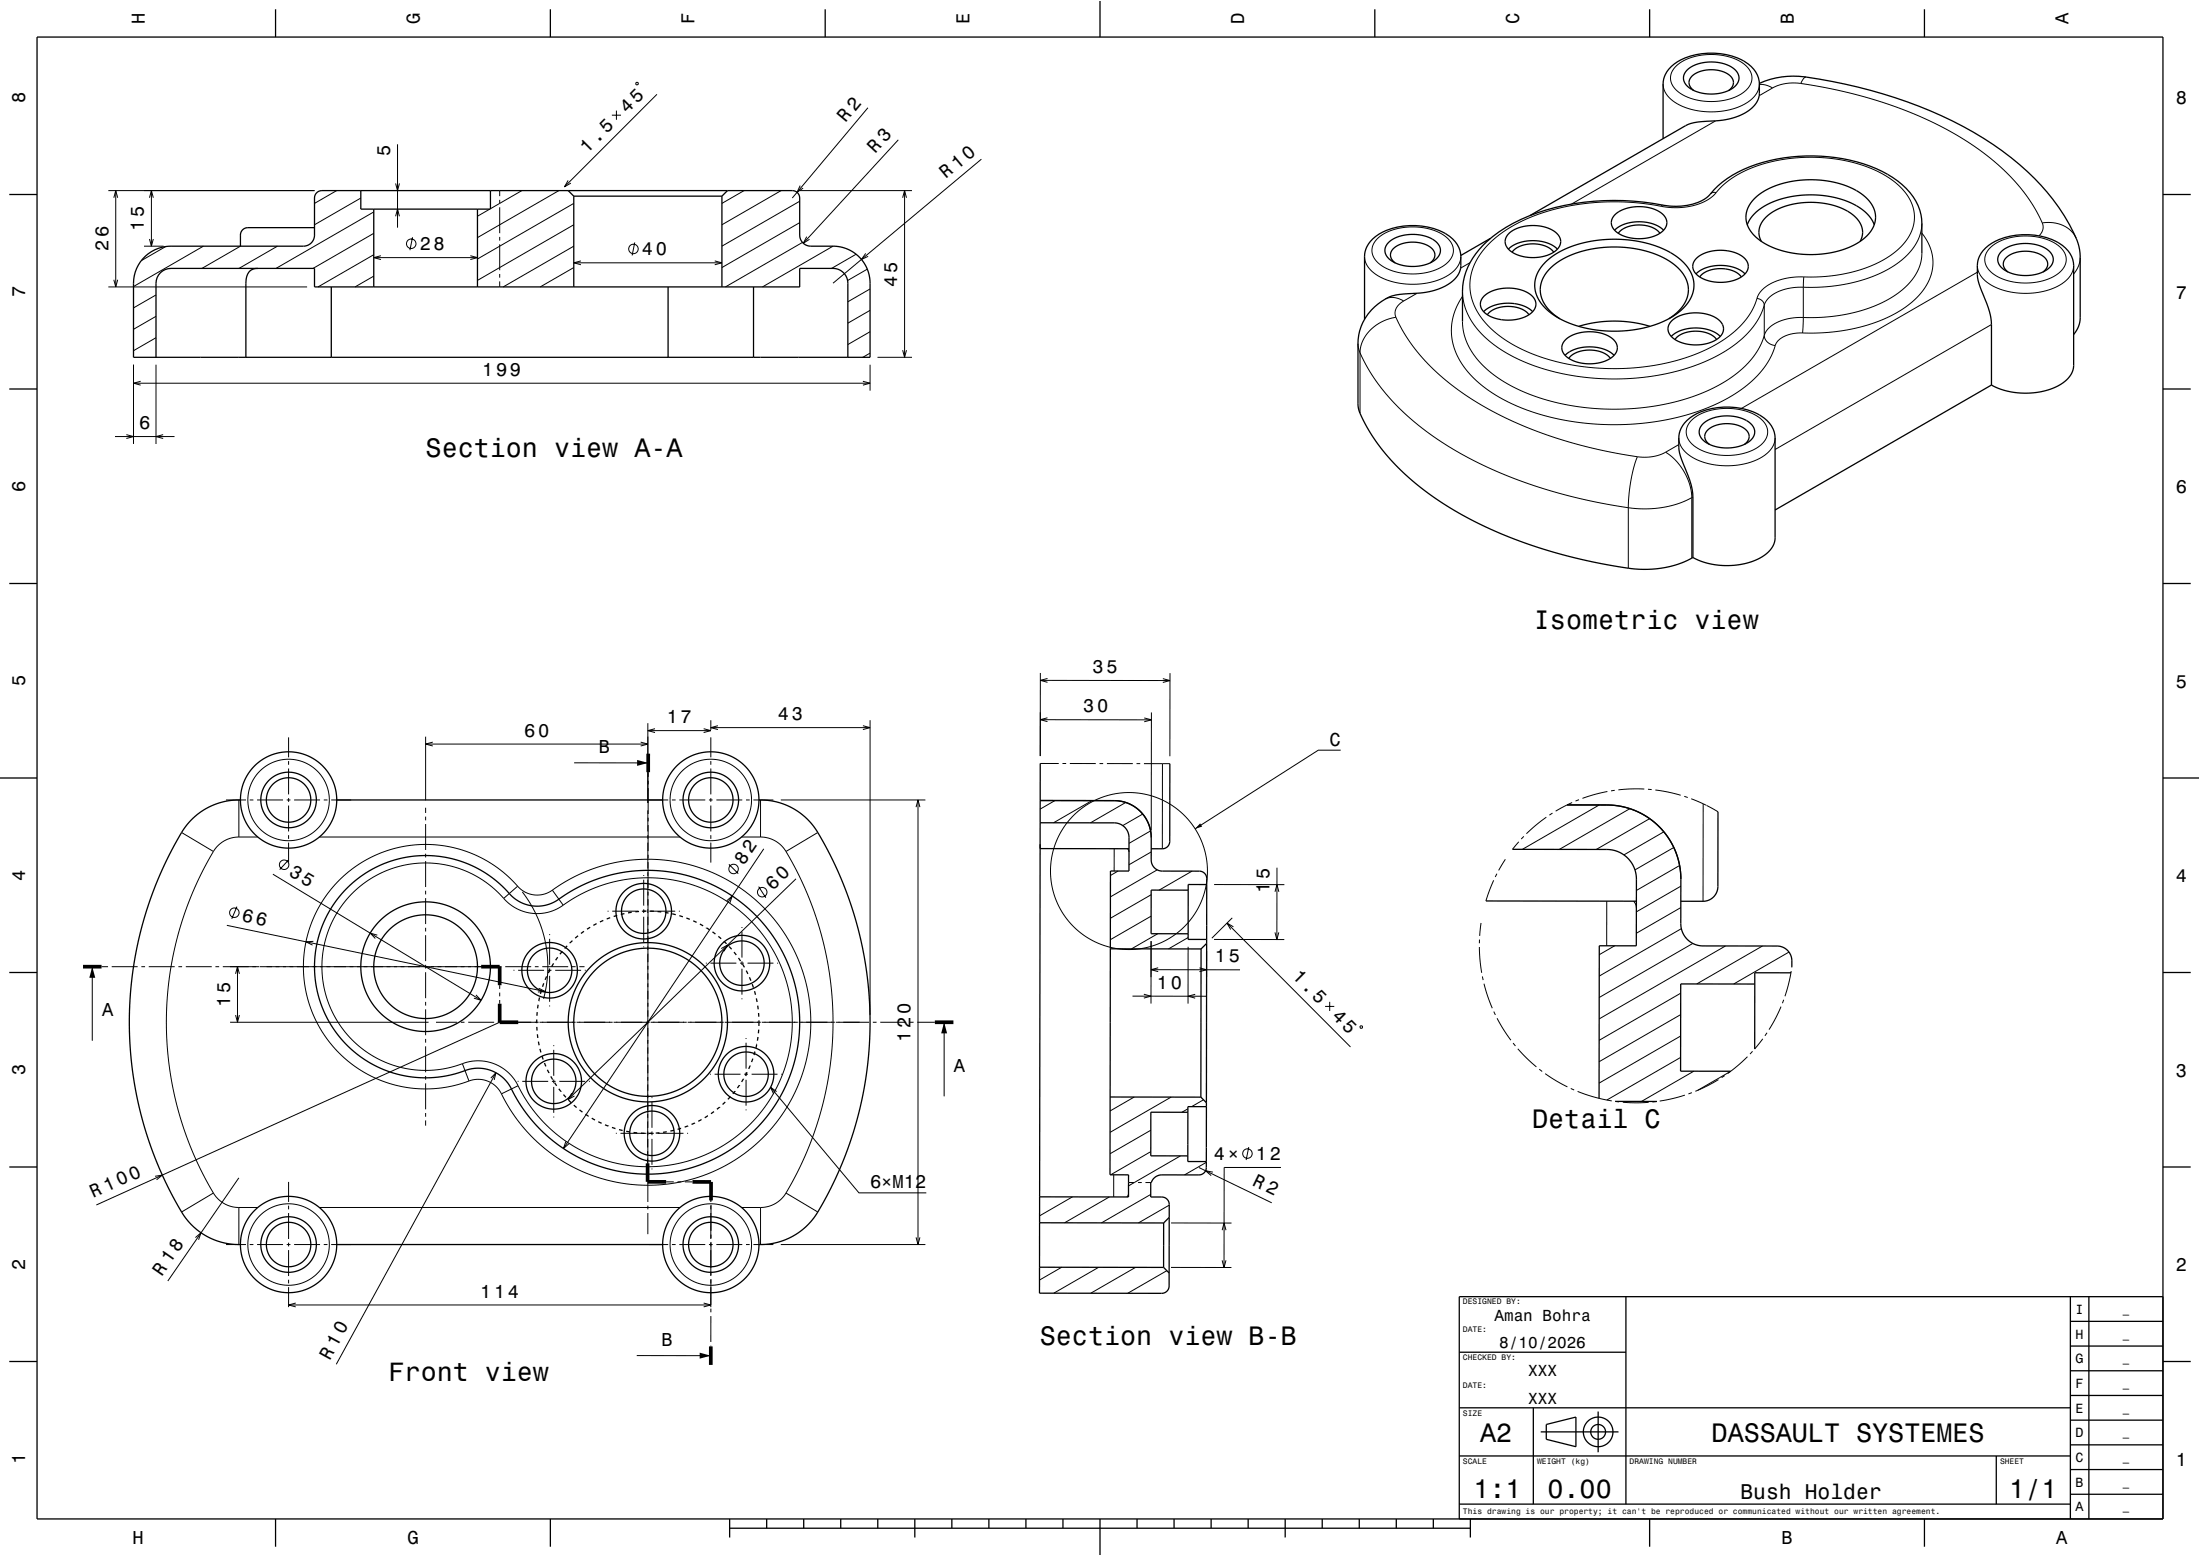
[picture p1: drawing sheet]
<svg xmlns="http://www.w3.org/2000/svg" width="594mm" height="420mm" viewBox="0 0 594 420" stroke-linecap="round" stroke-linejoin="round" font-family="sans-serif">
<g fill="none" stroke="#000" stroke-width=".27">
<path d="M452.6 17.8l2.7-1.7 3.2-1.1 3.7-.3 3.5 .4 3.2 1 2.5 1.6 .8 .9 .6 1.1 .2 1.2-.1 1-.5 1.2-1.1 1.3-1.5 1.2-2 .9-2.2 .6-2.2 .3h-2.5l-2.4-.3-2.1-.6-2.2-1-1.6-1.1-.9-1.2-.6-1.4v-1.4l.5-1.3zM107.3 38.9v22.6M165.2 31.1h2.5M166.4 29.9v2.4M171.7 22.4l.5-.2 .1 .5-.5 .2zM177.4 25.5l-25 24.9M234.3 29.1l-20.4 24.3M242.5 37.7l-25.6 28M449 22.7l.3 1.4 .7 1.4 1.1 1.3 1.6 1.1 1.9 .9 2.2 .8 2.6 .4 2.5 .2 2.5-.1 2.6-.5 2-.6 2.1-.9 1.6-1.2 1.3-1.3 .8-1.4 .2-1.5M463.2 32.6l-38.9 22.5M475 22.8l1.7 .1 1.9 .8M478.6 23.7l-3.6 2.1"/>
<path d="M486.2 22.5l11.7 2.2 10.8 3 9.6 3.7 4.8 2.3 4.4 2.3 4.3 2.6 3.7 2.6 3.5 2.8 3.4 3.2 2.7 3 2.6 3.4 2.2 3.5 1.5 3.1M486.2 22.5l-2.2-.1-1.7 .1-1.9 .5-1.8 .7M487.7 20.8l-.7 .4-.8 1.3M29.3 51.4h55.6M30.7 53.4l.6-2 .5 2M31.3 51.4v26M40.4 53.4l.5-2 .5 2M40.9 51.4v15M90.9 51.4l-6 3.5M97.4 53.5l-12.5 7.2M100.9 57.2l-26.4 15.2M106.8 58.4l.5-2 .5 2"/>
<path d="M106.8 49.5l.5 1.9 .5-1.9M132.2 56.4l-3.3 2M134.9 51.4v1.5M134.9 54v.9M134.9 55.9v7M140.9 51.4l-8.5 4.9M150.9 51.4l-22 12.7M153.4 48.7l-1 1.7 1.7-1M154.9 54.9l-26 15M200.9 51.4l-6 3.5M210.9 51.4l-16 9.3M215.9 54.3l-21 12.1"/>
<path d="M215.9 51.4h30.3M216 50.1l-.8 1.8 1.6-1.1M243.7 53.4l.5-2 .6 2M244.2 51.4v45M265 43l-40.1 33.4M448.5 55.7l-5.3-.8-5.4-.4-5.3 .1-5.7 .5-5 .9-4.7 1.3-4.6 1.7-4.2 2.1-3.4 2.2-3.2 2.8-2.2 2.8-1.6 2.9-.9 3.1-.1 3.3 .7 3.1 1.3 2.8 2.6 3.5 3.5 3.1 4.2 2.7 5 2.3 6 1.9 5.6 1.1 6.7 .7h6.7l6.2-.6 6.3-1.2 5.9-1.9 4.9-2.3 4.4-2.7 3.3-3.1 2.6-3.4 1.6-3.6M448.9 55.4l-.4 .3M463.4 52l-1.1 1.1-1.5 1-3.5 1.4-4.3 .6-4.5-.4M463.4 52l2-2.2 2.1-1.6 2.8-1.6 3.1-1.5 3.5-1.1 3.5-.8 4.1-.5 4-.2 4 .1 3.7 .4 3.7 .8 3.6 1 2.9 1.2 2.9 1.5 2.7 1.9 1.9 1.9 1.4 1.9 1 2 .5 2.3 .1 2-.5 2.2-.9 1.9-1.3 1.9-1.9 2-2.1 1.6-2.5 1.5-2.7 1.3-3.7 1.2-3.9 .9-3.4 .5-7 .2M463.4 52a1.48 1.48 0 0 0-1.6 .4M29.3 77.4h53.6M30.7 75.5l.6 1.9 .5-1.9"/>
<path d="M38.9 66.4h5.3M40.4 64.5l.5 1.9 .5-1.9M42.1 79.6l-6.1 3.5M44.7 66.6l-6.6 3.8M54.9 66.4l-18.9 10.9M64.9 66.4l-10.4 6M74.9 66.4l-10.4 6M100.9 74.5l-5 2.9M100.9 68.8l-15 8.6M100.9 63l-16.4 9.4M100.9 69.5h28M102.8 69l-1.9 .5 1.9 .6"/>
<path d="M111.4 64l-.7 3.5M127 69l1.9 .5-1.9 .6M134.9 63.9v1M134.9 65.9v7M134.9 73.9v1M134.9 75.9v1.5M154.9 72.2l-9 5.2M154.9 66.4l-19 11M154.9 60.7l-26 15M154.9 70.9h40M156.8 70.4l-1.9 .5 1.9 .6M171.4 65.4l-.7 3.5"/>
<path d="M193 70.4l1.9 .5-1.9 .6M215.9 77.4h.1M215.9 60.1l-21 12.1M216.7 65.4l-20.8 12M217.8 63.9l-.9 1.8 1.7-1.1M224.9 66.4l-19 11M231.1 68.6l-6.6 3.8M233.7 68.4l-1.1 1.6 1.8-.8M234.2 72.7l-5.3 3M234.9 78l-6 3.5M368.4 69.2l.3 1.5 .7 1.3 1.1 1.3 1.6 1.2 1.9 .9 2.2 .7 2.6 .5 2.5 .1 2.7-.1 2.4-.4 2.2-.7 1.9-.9 1.6-1.1 1.3-1.4 .8-1.4 .2-1.5M371.9 64.4l2.4-1.6 3.2-1.1 3.6-.5 3.7 .4 3.3 1 2.6 1.5 .9 1.1 .5 .9 .3 1.2v1l-.5 1.2-1 1.4-1.5 1.1-2 .9-2 .6-2.4 .4h-2.7l-2.5-.3-2.2-.6-2-.9-1.4-1.1-1-1.1-.7-1.4v-1.5l.5-1.4z"/>
<path d="M382.6 79.2l-3.6 2M394.9 78.6l.1 2.2 .6 2.4 .9 2 1.2 2 1.6 2.1 2 2 4.6 3.5 5.4 2.8 7 2.4 6.8 1.5 7.6 .7h7.5l7.6-.9 7.2-1.7 6.4-2.5 5.3-2.9 2.6-1.9 1.9-1.7 1.9-2 1.4-2 1.1-2.1 .8-2.1M396.9 70.9l-2.5 1.5M486.9 77.5l-3.7 .3-3.3 1-2.4 1.7-.7 .9-.4 1M486.9 77.5v8.2M487 74.7l-4.4 .4-3.9 1.2-1.7 .9-1.2 1.1-.9 1.1-.5 1.2M487 74.7l-.1 2.8M518.9 60.3l-.2 1.8-.5 1.8-.8 1.7-1 1.6-3 3-3.9 2.6-4.7 2.1-5.6 1.6-6.1 .9-6.2 .1M518.9 62.9l1.6 2.4 .9 2.3 .5 2.6-.1 2.4-.7 2.4-1.2 2.4-1.7 2.2-2.2 2.1-2.6 2-3.3 1.8-3.4 1.4-3.7 1.2-4 .9-3.8 .6-4.5 .3h-4M518.9 68.4l-.2 1.8-.5 1.9-1.7 3.1-2.9 3.1-4.1 2.7-4.9 2.2-5.7 1.5-6 .9-6 .1M533.9 71.7l.2 1.4 .7 1.4 1.2 1.3 1.5 1.1 2.2 1 2.1 .7 2.4 .4 2.5 .2 2.5-.1 2.4-.4 2.2-.7 2.2-1 1.7-1.2 1.2-1.3 .7-1.3 .3-1.5M533.9 73.5l-63.7 36.7"/>
<path d="M537.2 67l2.3-1.7 3.2-1.1 3.6-.5 4 .3 3.3 1 2.5 1.6 .8 .9 .7 1.1 .3 1-.1 1.1-.5 1.4-1.1 1.3-1.6 1.2-1.7 .8-2.2 .6-2.5 .4h-2.2l-2.5-.3-2.2-.6-1.8-.8-1.6-1-1.2-1.2-.7-1.4-.1-1.5 .4-1.2zM551.4 60.2l3-.1 2.6 .7 2.1 1.4 1.5 2.1M551.4 60.2a3 3 0 0 1-.9 3.5M561.7 69.5l-.5 2.3-1.3 2.2M36 98.4v21.4M42.1 91.2l-6.1 3.5M42.1 85.4l-6.1 3.5M42.1 98.4v21.4M234.9 95.3l-1.9 1.1M234.9 89.5l-6 3.5M234.9 83.8l-6 3.4M234.9 98.4v7"/>
<path d="M236.9 96.4h9.3M243.7 94.5l.5 1.9 .6-1.9M366.7 92.7l.1 1.1 .4 1.4M367.2 95.2l1.7 3.5 2.3 3.7 2.7 3.5 3 3.4 3.5 3.3 4 3.3 3.9 2.8 5.1 3.2 5.1 2.7 5.3 2.5 5.3 2.2 5.5 1.9 6.2 1.9 5.7 1.5 6.1 1.3 7 1.1M367.2 95.2v16.4M374 80.8l1-.4 1.2-.1 1.4 .3 1.4 .6M376.9 85.6l-1.7 .4-1.9 .7-1.7 1-1.5 1.3-1.2 1.4-.9 1.6-.6 1.6-.2 1.6M376.9 85.6l1.7 3.4 1.9 3.1 2.5 3.3 2.7 2.9 3.2 3.1 3.8 3.1 3.5 2.4 4.2 2.7 4.4 2.4 4.8 2.2 10.2 3.9 10.6 3 11.7 2.2M379 81.2l-.2 .2a3.4 3.4 0 0 0-1.9 4.2M394.9 80l-1.5 2.6-.9 2.4-.5 2.6-.1 2.9 .4 2.4 1 2.9 1.5 2.6 1.8 2.3 2.3 2.3 2.9 2.3 3.2 2 3.4 1.8 3.6 1.5 3.9 1.3 4.4 1.1 4.2 .8 8.7 .8h4.2l5.2-.3 4.7-.5 4.3-.8 3.9-1 4.3-1.4 3.8-1.7 3.5-1.8 3-1.9 2.8-2.3 2.2-2.2 1.8-2.3 1.4-2.4 1-2.7M394.9 86.8l.1 2.1 .6 2.5 .9 1.9 1.2 2.1 1.6 2.1 1.9 1.9 4.3 3.3 6 3.1 6.4 2.3 7.4 1.6 7.2 .7 8-.1 7.1-.8 6.9-1.6 6.7-2.5 5.5-3 2.3-1.7 2.2-1.9 1.7-1.8 1.5-2.1 1.2-2.2 .8-2.2M474.4 80.6h.4a1.99 1.99 0 0 1 1.6 1.8"/>
<path d="M476.4 90.5a3.1 3.1 0 0 0 2.9 2.8M476.4 82.4v8.1M486.7 89.9l-2 .1-2.1 .4a4.8 4.8 0 0 0-3.3 2.9M486.9 85.7l-3.7 .3-3.3 1-2.4 1.6-.7 .9-.4 1M486.9 85.7l-.2 4.2M537.7 87.6l-58.4 33.7M31 117.8h16.1M34.1 117.3l1.9 .5-1.9 .6M36 103.4h198.9M38 102.9l-2 .5 2 .6M44.1 117.3l-2 .5 2 .6M233 102.9l1.9 .5-1.9 .6"/>
<path d="M453.3 118.2l.2 1.5 .7 1.3 1.2 1.3 1.5 1.1 1.7 .9 2.4 .8 2.4 .4 2.7 .2 2.7-.1 2.4-.4 2.2-.7 2-.9 1.7-1.2 1.2-1.3 .7-1.4 .3-1.5M456.7 113.4l2.6-1.7 3-1 3.7-.5 3.7 .3 3.3 1 2.5 1.6 .9 1.1 .6 .9 .2 1v1.2l-.5 1.4-1 1.1-1.3 1.1-1.9 .9-2.2 .7-2.4 .4h-2.5l-2.5-.3-2-.5-2.2-.9-1.5-1.1-1.2-1.2-.6-1.4-.1-1.3 .4-1.4zM439.6 137v16.4M442.1 123.3l-.9 2.6-.8 3.6-.6 4-.2 3.5M449.7 122.1l2.7 2.2 2.4 3.1 1.5 3.6 .5 3.3M449.7 122.1l-1.6 .7-2.1 .5-1.9 .1-2-.1M453.3 120l-3.6 2.1M456.8 134.3l-3.6 1.6-4.7 1.1-4.2 .4-4.7-.4M456.8 134.3v16.3M457.1 134.1l-.3 .2M77.9 199v5.4M114.9 198.8v17.2"/>
<path d="M174.9 195.2v21.5M174.9 197.2h17M176.8 196.7l-1.9 .5 1.9 .5M190 196.7l1.9 .5-1.9 .5M191.9 194.4v2.6M191.9 199v5.4M191.9 196.4h43M193.8 195.9l-1.9 .5 1.9 .5M233 195.9l1.9 .5-1.9 .5M234.9 194.4v79.5M280.9 194.3h30M280.9 181.6v22.5"/>
<path d="M280.9 183.6l35 .1M282.8 193.7l-1.9 .6 1.9 .5M282.8 183.1l-1.9 .5 1.9 .6M308.9 193.8l2 .5-2 .5M310.9 192.3l-.1 31.8M314 183.2l1.9 .5-1.9 .5M315.9 181.7v22.4M61 215.9h5.4M64.5 215.9v10M67.4 215.9h1M69.4 215.9h7M77.4 215.9h1"/>
<path d="M77.9 205.4v1M77.9 207.4v7M77.9 215.4v1M77.9 217.4v7M79.4 215.9h7M87.4 215.9h1M89.4 215.9h5.4M114.9 218v1.4M114.9 200.8h60M116.9 200.3l-2 .5 2 .6M155 205.9h20M173 200.3l1.9 .5-1.9 .6"/>
<path d="M174.9 218.7v5.7M175 212.7v7M175 210.7v1M175 208.4v1.3M175 215.9h5.4M181.4 215.9h1M183.4 215.9h7M191.4 215.9h1M191.9 205.4v1M191.9 207.4v7M191.9 215.4v1M191.9 217.4v7"/>
<path d="M193.4 215.9h7M201.4 215.9h1M203.4 215.9h5.4M205.3 215.9v10M210.8 215.9h39.1M247.3 217.9l.6-2 .5 2M247.9 215.9v120M280.9 206.1h5M284.9 216.1l-4.1 2.3M286.9 206.1h1M288.9 206.1h7M294.8 216.1l-10.3 6"/>
<path d="M296.9 206.1h1M298.9 206.1h7M303.9 216.6l-9.5 5.5M306.9 206.1h1M308.5 219.7l-5.4 3.1M308.9 206.1h7M313.9 206.1l-.1 23M362 202.5h-6.1l-33.2 21.2M419.2 219.5l-.9 .5M424.5 216.6l-4.5 2.3M426.3 215.9l-.9 .3M431.8 217.3l-20.7 12"/>
<path d="M434 213.6l-3.2 .8-3.5 1.1M436 213.3l-1 .2M440.1 218.3l-19.1 11M444 213h-3.8l-3.2 .2M445 213l.9 .1M446.9 213.2l3.5 .6 3.4 .9M454.7 214.9l1 .4M456.6 215.6l3.3 1.4M459.9 217l.8 .4M459.9 217l-.1 26.3M460.8 217.4l3.1 1.7M49 224.7l8.6 5.1"/>
<path d="M57.6 229.8l-2.8 5.1-2.7 5.8-2.2 5.6-1.8 6-1.4 5.6-1 5.9-.6 6.2-.2 5.8 .2 6 .6 6 .9 5.4 1.5 6.3 1.8 6 2.3 5.8 2.7 5.9 2.7 4.8M64.5 225.9a8 8 0 0 0-6.9 3.9M64.5 225.9h5.1M73.7 236l56.2 34M77.9 225.4v1M77.9 227.4v5.4M77.9 232.1l-2.4 2.6M86.2 225.9h97.4M114.9 220.4v1M114.9 222.4v7M114.9 230.4v1M114.9 232.4v7"/>
<path d="M139.8 239.2l-3.2-3.2-3.6-2.7-3.9-2.2-4.2-1.6-4.4-1.1-4.5-.4-4.4 .1-4.5 .8-4 1.2-4.1 1.9-4 2.6-3.2 2.8-3 3.3-2.5 3.8-1.9 3.8-1.5 4.5-.8 4.7-.2 4.2 .4 4.5 1 4.1 1.7 4.5 2 3.7 2.6 3.6 3.3 3.4 3.6 2.8 3.9 2.3 4.1 1.7 4.6 1.1 4.3 .5 4.5-.1 4.2-.6 4.5-1.4M139.8 239.2a7 7 0 0 0 9.3 1.1M139.8 239.2l-3.8 3.3M173.8 236.2v.3M173.8 237.5v7M174.9 225.4v1M174.9 227.4v7M174.9 235.4v1M174.9 237.4v7M175 232.7v7M175 230.7v1M175 222.7v7"/>
<path d="M175 220.7v1M191.9 225.4v1M191.9 227.4v5.4M196.8 233.3l2.5 2.5M200.2 225.9h5.1M204.8 239.3l2 3M205.3 225.9a8 8 0 0 1 6.9 3.9M206.2 229.1l-54.1 80.9M212.2 229.8l2.9 5.3 2.7 5.7 2 5.4 1.8 5.7 1.5 6.1 1 5.9 .6 6.4 .2 5.3-.2 6-.5 5.9-1 5.7-1.4 6.1-2 6.5-1.9 5.1-2.6 5.4-3.1 5.7M214.9 237.2l-61.5 59.6M220.8 224.7l-8.6 5.1M300.8 229.1v6"/>
<path d="M301.9 235.1l-2.1 1.2M304.5 229.1l.3 .9M310.7 224.3l-5.9 3.3M310.8 230l-6 3.4M312.4 234.8l-12.6 7.3M321.8 235.1l-8.8 5.2M325.8 238.6l-.2 .2M327.8 238.8h19M344.8 234.2v19.4M403.3 237.6l-2.1 5.6M404.2 235.8l-.5 .9M406.4 231.9l-1.8 3"/>
<path d="M410.1 227.2l-1.7 2.1M411.4 225.8l-.7 .7M417.5 220.6l-2.8 2.1-2.6 2.3M445.4 221l-14.4 8.3M449.2 224.5l-10.8 6.3M451.9 228.8l-10.5 6M453.5 233.6l-11.7 6.8M453.8 239.2l-12 6.9M61.3 249.8l85.9 17.8M64 244.7l-1.4 3.3M84.6 254.1l-2 .1 1.8 .9M101.9 252.4l-2-.5 1.4 1.4"/>
<path d="M114.9 240.4v1M114.9 242.4v7M114.9 250.4v1M114.9 252.4v7M136 242.5l1.6 1.5 1.9 1.3 1.9 .7 2.2 .5 2.2 .1 2.2-.4 2.1-.7 2-1.2M136 242.5l-2.8-2.8-3-2.3-3.5-1.9-3.5-1.3-3.9-.9-3.8-.4-3.5 .2-3.9 .7-3.6 1.1-3.6 1.8-3.3 2.2-2.6 2.3-2.4 2.9-2.2 3.3-1.6 3.4-1.1 3.3-.6 4-.2 3.5 .4 4 .9 3.6 1.3 3.5 1.9 3.5 2.3 3 2.6 2.7 3 2.3 3.2 1.8 3.5 1.5 3.9 1 3.7 .4 4-.1 3.9-.7 3.3-1M141 240.8l2.3 3.2 1.7 3.4 1.3 3.5 1 3.8 .5 3.7 .1 3.5-.3 3.8-.8 3.9M148.4 252.2v.2M148.4 253.4v7M149.1 240.3l5.7-3.5 6.2-2.6 6.3-1.6 6.7-.7 6.7 .4 6.4 1.3 6.1 2.3 3.1 1.6 3.2 1.9 5.3 4.2 4.3 4.6 2.1 2.8 1.8 2.9 1.7 3.1 1.3 3.3 1.2 3.5 .8 3.2 .8 6.4-.1 6.7-1.1 6.7-2.1 6.1-3.1 6-3.8 5.3-2.3 2.6-2.6 2.4-5.4 4-5.8 3-6.1 2.2-3.1 .7-3.7 .6-6.8 .2-6.7-.9-6.5-1.8-6.1-2.8-5.6-3.7-4.8-4.4-2.3-2.6-2.1-2.8-3.3-5.6M149.1 240.3l3 4M152.1 244.3l5-3.1 5.6-2.3 5.3-1.4 6-.6 6 .4 6.1 1.3 5.3 2 5.5 3.1 4.5 3.6 2.4 2.4 1.9 2.3 3.3 5 2.5 5.5 1.6 5.3 .8 6.2-.2 6-1 5.6-1.8 5.5-2.6 5.1-3.5 4.8-4.2 4.3-5.1 3.7-5.1 2.7-5.9 2-5.6 1-5.8 .2-6.2-.8-5.7-1.7-5.2-2.4-5-3.3-4.3-3.8-3.9-4.9-2.9-4.9"/>
<path d="M164.1 246h.2M165.3 246h7M173.3 246h1M173.8 245.5v1M173.8 247.5v7M173.8 255.5v.2M174.9 245.4v1M174.9 247.4v7M174.9 255.4v1M174.9 257.4v7M174.9 252.7v7M175 250.7v1"/>
<path d="M175 242.7v7M175 240.7v1M175.3 246h7M183.3 246h.3M190.6 260h.2M191.8 260h7M194.7 256l1.8-.9-1.1 1.7M196.2 243.2l1.5-1.4-.6 1.9M199.8 260h1M200.3 250.2v.3M200.3 251.5v7M200.3 259.5v1"/>
<path d="M201.8 260h7M209.8 260h.3M310.8 254v16.9M310.8 247.3l-11 6.3M310.8 241.5l-11 6.4M312.6 252l-7.1 4.1M320.8 255.6v15.3M320.8 253.1l-5.3 3M325.8 256.6v7.2M327.8 253.6h19M331.3 249.2l33.3 33.4M332.7 247.8l-5.5 5.4"/>
<path d="M333 250.2l-1.7-1 1 1.7M344.2 251.7l.6 1.9 .5-1.9M344.3 240.7l.5-1.9 .5 1.9M399.4 255.6l.2 3.5 .5 3.5M399.5 253.6l-.1 1M399.9 249.1l-.4 3.5M433.8 243.2v12.1M436 255.3l-4.2 2.4M441.1 243.3l.5 .8 .2 .9M453.8 245l-12 6.9M454 250.7l-22.2 12.8M457.1 254.7l-25.3 14.6"/>
<path d="M465.9 255.3l-34.1 19.7M475.9 255.4l-17.8 10.2M483 257l-14.9 8.6M24.9 260.9v20M27.4 260.9h1.8M30.2 260.9h7M38.2 260.9h1M40.2 260.9h7M48.2 260.9h1M50.2 260.9h7M58.2 260.9h1M60.2 260.9h9.8"/>
<path d="M62.1 275.9h53.6M63.6 262.9l.5-2 .5 2M63.6 274l.5 1.9 .5-1.9M64.1 260.9v15M70.2 260.9h63.2M114.9 260.4v1M114.9 262.4v7M114.9 270.4v1M114.9 272.4v7M117.7 275.9h5.7M124.4 275.9h1M126.4 275.9h7"/>
<path d="M128.5 268.6l1.4 1.4-1.9-.6M134.4 275.9h1M134.4 260.9h1M134.9 265.9v1M134.9 267.9v1M134.9 269.9v1M134.9 275.9l-108.9 49.4M136.4 275.9h9M136.4 260.9h7M138.6 261.9h.3M139.9 261.9h7M144.4 260.9h1"/>
<path d="M145.4 266.7l1.8 .9-2 .2M145.7 275.9h9.7M146.4 260.9h7M147.9 261.9h1M148.4 261.4v1M148.4 263.4v7M148.4 271.4v.3M149.9 261.9h7M154.4 260.9h1M155.7 275.9h9.7M156.4 260.9h1.4M157.9 261.9h.2"/>
<path d="M165.7 275.9h9.7M174.9 265.4v1M174.9 267.4v47M174.9 262.7v7M174.9 260.7v1M175.7 275.9h9.7M185.7 275.9h9.7M195.7 275.9h9.7M200.3 261.5v7M200.3 269.5v.2M205.7 275.9h9.7M215.7 275.9h9.7"/>
<path d="M225.7 275.9h9M235.7 275.9h1M237.7 275.9h7M245.7 275.9h1M247.7 275.9h4.7M254.9 275.9v20M305.8 268.9h20M308.8 268.4l2 .5-2 .5M310.8 261.7l24 .1M312.7 261.2l-1.9 .5 1.9 .6M322.7 268.4l-1.9 .5 1.9 .5M323.9 261.2l1.9 .6-2 .5"/>
<path d="M357.8 271.7h2.5M359 270.4v2.5M367.4 276.9l.5 .2-.2 .5-.5-.2zM400.2 263.6l.2 .9M400.7 265.5l1 3.4 1.2 3.2M403.3 273.1l.5 .9M404.2 274.8l1.7 3.1 2 2.9M453.8 279.7l-22 12.7M453.8 273.9l-22 12.7M453.8 268.1l-22 12.7M477.1 278.8l-.6 .8M480.9 271.7l-1.4 3-1.9 3.2"/>
<path d="M481.6 269.9l-.4 .9M483.6 262.4l-.3 .2M483.6 262.1l-.7 3.5-1 3.3M483.8 261v.1M114.9 280.4v1M114.9 282.4v7M114.9 290.4v1M114.9 292.4v7M124.8 287.1l2.2-.6 2.2-.2 2 .2 2.4 .7 1.8 .9 1.8 1.4 1.5 1.6 1.2 2M124.8 287.1l1.8 4.7M126.6 291.8a7 7 0 0 1 8.8 3.5M132.5 291l1.4-1.4-.5 1.9"/>
<path d="M133.9 289.6l-43.1 78.7M139.8 291.9h.2M139.9 293.1l-4.5 2.2M141 291.9h7M149 291.9h1M149.5 282.1v.3M149.5 283.4v7M149.5 291.4v1M149.5 293.4v7M151 291.9h7M154.4 295.1l-1 1.7 1.7-1M159 291.9h.3"/>
<path d="M174.9 290.7v1M174.9 280.7v1M176 296.2v.2M176 297.4v7M191.7 290h.2M192.9 290h7M200.9 290h1M201.4 280.2v.3M201.4 281.5v7M201.4 289.5v1M201.4 291.5v7M201.4 299.5v.2"/>
<path d="M202.9 290h7M208.1 293.5l23.8 28.5h18.2M209.7 294.6l-1.6-1.1 .8 1.8M210.9 290h.3M306.2 296.1l-6.5 3.8M316.2 296.1l-16.5 9.6M320.7 299.3l-1.6 .9M324.9 296.9l-3.2 1.8M408.5 281.6l.7 .7M409.8 283.1l2.6 2.7 2.4 2.2M415.6 288.6l.8 .6M417.2 289.8l2.9 1.9 3.1 1.7"/>
<path d="M424.1 293.8l.9 .4M426 294.6l4.7 1.6 4.5 1M436.2 297.3l1 .1M438.2 297.5l3.4 .2 3.5-.2M447.1 297.3l-1 .2M453.8 285.4l-20 11.5M454.9 295.6l-3.1 .9-3.7 .7M456.8 294.9l-.9 .4M457.3 289.1l-14.1 8.2M464 291.4l-3.1 1.7-3.2 1.5M465.7 290.3l-.9 .6M467.3 289.2l-8.9 5.1"/>
<path d="M471.8 285.2l-2.7 2.6-2.6 2M473.2 283.8l-.7 .7M476 280.4l-2.3 2.8M41.9 317.5l1.9-.3-1.5 1.3M64.5 317.9l-19.2 27.9M77.9 319v5.4M114.9 300.4v1M114.9 302.4v1.4M149.5 301.4v.2M152.8 308.1l-.7 1.9 1.5-1.3M166.3 305.9h.2M167.5 305.9h7"/>
<path d="M174.9 310.7v1M174.9 300.7v1M174.9 315.4v1M174.9 317.4v7M175.5 305.9h1M176 305.4v1M176 307.4v7M176 315.4v.3M177.5 305.9h7M179.9 319h2M182.9 319h1M184.9 319h2.1"/>
<path d="M185.5 305.9h.3M191.9 319v5.4M300.7 317.1v6M304.7 319.2h1.6M306.3 319.2l-1.6 .9M307.3 319.2h1M309.3 319.2h1.5M310.7 310.9l-10.8 6.2M310.7 305.1l-11 6.3M318.7 312l-12.4 7.2M323.7 315.1l19.7 9.6M325.7 313.7l-5.9 3.4"/>
<path d="M327.5 316.4l-2-.4 1.5 1.3M337.2 309.6l-.7 3.5M345.9 315.1h-15.4v27M52.8 334.1l1.5-1.3-.7 1.8M57.6 322a8 8 0 0 0 6.9 3.9M57.6 322l-8.6 5.2M61 335.9h5.4M64.5 325.9h5.1M64.5 325.9v10M67.4 335.9h1M69.4 335.9h7M77.4 335.9h1"/>
<path d="M77.9 325.4v1M77.9 327.4v7M77.9 335.4v1M77.9 337.4v7M79.4 335.9h7M86.2 325.9h97.4M87.4 335.9h1M89.4 335.9h5.4M174.9 325.4v1M174.9 327.4v5.7M175 335.9h5.4M181.4 335.9h1"/>
<path d="M183.4 335.9h7M191.4 335.9h1M191.9 325.4v1M191.9 327.4v7M191.9 335.4v1M191.9 337.4v7M192 335.2l-.1 7M192 333.2v1M192 325.2v7M192 324v.2M193.4 335.9h7M200.2 325.9h5.1"/>
<path d="M201.4 335.9h1M203.4 335.9h5.4M205.3 325.9v10M210.8 335.9h39.1M212.2 322a8 8 0 0 1-6.9 3.9M212.2 322l8.6 5.2M247.3 334l.6 1.9 .5-1.9M289.5 323.1l-8.8 5.1M299.5 323.1l-12.1 7M304.7 322.2l-.4 .9M310.7 322.4l-13.3 7.7M315.7 325.3l-8.3 4.8"/>
<path d="M316.2 330.1h16.3M330 332.1l.5-2 .5 2M77.9 345.4v1M77.9 347.4v5.4M79.8 351.7l-1.9 .5 1.9 .6M190 351.7l1.9 .5-1.9 .6M191.9 345.4v1M191.9 347.4v5.4M191.9 355.2v7M191.9 353.2v1M191.9 345.2v7h-114M191.9 343.2v1"/>
<path d="M286.6 342.1l-5.9 3.4M296.6 342.1l-12.1 7M306.6 342.1l-12.1 7M315 343l-10.5 6.1M316.2 342.1h16.3M330 340.2l.5 1.9 .5-1.9M171.9 365.9h20M191.9 363.2v.2"/>
<circle cx="111" cy="65.8" r="1.28"/>
<circle cx="171" cy="67.2" r="1.28"/>
<circle cx="77.9" cy="215.9" r="11"/>
<circle cx="191.9" cy="215.9" r="11"/>
<circle cx="76.7" cy="233.4" r="1.28"/>
<circle cx="198.1" cy="234.6" r="1.28"/>
<circle cx="304.8" cy="235.1" r="21.2"/>
<circle cx="63.3" cy="246.4" r="1.28"/>
<circle cx="205.8" cy="240.8" r="1.28"/>
<circle cx="336.8" cy="311.4" r="1.28"/>
<circle cx="77.9" cy="335.9" r="11"/>
<circle cx="191.9" cy="335.9" r="11"/>
</g>
<g fill="none" stroke="#000" stroke-width=".35">
<path d="M10 10h574v400h-574zM74.4 2.5v7.5M148.6 2.5v7.5M222.8 2.5v7.5M297 0v10M371.2 2.5v7.5M445.4 2.5v7.5M455.6 18.9l2.1-1.4 3-.7 3.2 .1 2.9 .8a3.5 3.5 0 0 1 2.5 4.4 8.1 8.1 0 0 1-7.7 3.3l-2.6-.4-2.3-.9a3.1 3.1 0 0 1-1.1-5.2zM519.6 2.5v7.5M449 37.4v-14.7a7.6 7.6 0 0 1 4.9-6.6 18.7 18.7 0 0 1 18.1 1.2 7 7 0 0 1 3 5.4v2.6l-.2 1.3-.7 1.3-1.2 1.3-1.9 1.4-2.1 .9-2.5 .7-2.7 .4a27.9 27.9 0 0 0-7.9 1l-42.7 24.6M457.3 24.4a2.54 2.54 0 0 1-1.2-2.5 2.54 2.54 0 0 1 1.8-2.1l2.1-.8 2.7-.2a5.4 5.4 0 0 1 5.3 3.1 2.53 2.53 0 0 1-1.2 2.5M475 22.5a24.9 24.9 0 0 1 16.2-1.1 118.1 118.1 0 0 1 49.4 19.3 58 58 0 0 1 20.2 24.1l.6 2.2 .2 2 .1 17-.5 2.1-1.3 2.2"/>
<path d="M2.5 52.5h7.5M97.4 51.4v5h35v-5M100.9 56.4v21M128.9 56.4v21M153.4 51.4l1.5 1.5M154.9 52.9h40M154.9 52.9v24.5M194.9 52.9v24.5M196.4 51.4l-1.5 1.5M436.1 57.9l2.2-1.4 2.8-.6h3.2l2.9 .8a3.6 3.6 0 0 1 2.6 4.4 8 8 0 0 1-7.5 3.3l-2.5-.3-1.9-.6a3.6 3.6 0 0 1-2.6-4.4zM473.7 53.7l1.6-1.5 2.3-1.3 2.5-1 2.7-.7 2.9-.5 2.9-.2 3 .1 2.7 .4 3 .7 2.3 .9 2.4 1.3 1.6 1.3 1.3 1.4 1 1.6 .5 1.7-.1 1.9-.8 2.1-1.6 1.9-2.3 1.7-3 1.5-3.6 1.1-3.6 .5-4 .1-3.7-.4-3.6-1-3-1.2-2.6-1.8-1.8-1.9-1.1-2.2-.2-2.3 .8-2.3zM584 52.5h7.5"/>
<path d="M39.3 69.1a10.2 10.2 0 0 1 6.9-2.7h35.7a3 3 0 0 0 3-3v-10a2 2 0 0 1 2-2h127a2 2 0 0 1 2 2v10a3 3 0 0 0 3 3l6.5 .1 2.7 .5 1.6 .7 1.6 1.1 1.3 1.2 1.1 1.7 .8 2 .4 2.2v20.5h-198.9v-20a10 10 0 0 1 3.3-7.3zM69.6 72.4a2.93 2.93 0 0 0-3.2 3.1v20.9M84.9 61.5h-18a2 2 0 0 0-2 1.9v3M89.5 77.4v19M180.4 77.4v19M203.5 77.4v19M374.9 65.4l2.2-1.3 3.2-.8 3.5 .2 3 1.1a3.2 3.2 0 0 1 2.1 3 3.2 3.2 0 0 1-2.2 3.1l-2.5 .9-2.9 .3-2.9-.3-2.3-1a3.1 3.1 0 0 1-1.2-5.2zM376.7 71a2.54 2.54 0 0 1-1.3-2.5 2.54 2.54 0 0 1 1.9-2.2 8.6 8.6 0 0 1 9.6 1.1 2.36 2.36 0 0 1-.8 3.6M400.8 79.9l2.2-1.4 2.7-.7 3.3 .1 2.9 .8a3.6 3.6 0 0 1 2.6 4.4 8 8 0 0 1-7.6 3.3l-2.4-.3-2-.6a3.6 3.6 0 0 1-2.6-4.3zM402.5 64.3l-8.1 4.7M407.3 67.2l1.1-.9 1.5-.7 1.9-.5 1.9-.1 2 .1 1.9 .4 1.6 .7 1.3 1M407.3 63.1l2.2-1.4 2.9-.7h3.2l2.9 .8a3.6 3.6 0 0 1 2.7 4.4 7.8 7.8 0 0 1-7.5 3.3l-2.4-.2-2.2-.7a3.5 3.5 0 0 1-2.5-4.4z"/>
<path d="M408.3 68.1a8.1 8.1 0 0 1 8.7-1.8 4.8 4.8 0 0 1 2.5 1.8M417.2 70.8l2.3-1.9 2.5-1.4 3-1.2 3.4-1 3.4-.5 3.7-.2 3.5 .1 3.4 .5 3.5 .8 3.1 1.2 2.6 1.3 2.3 1.7 1.8 1.9 1.1 2.1 .5 2.1-.1 2.1-1 2.6-1.9 2.4-3.1 2.3-3.4 1.6-4.5 1.3-4.6 .7-4.7 .1-4.7-.6-4.1-1-4-1.7-3.1-2.1-2.3-2.6-1.2-2.6-.2-2.8 .9-2.7zM435.9 62.1l1.2-.9 1.5-.7 1.8-.5 2-.1 2 .1 1.8 .4 1.6 .7 1.4 1M436.9 63a8.1 8.1 0 0 1 8.8-1.8 4.8 4.8 0 0 1 2.5 1.8M457.9 73.9l1.2-.9 1.5-.7 1.8-.5 2-.2 2.2 .2 1.8 .5 1.4 .6 1.4 1M458 69.8l2.1-1.4 3-.8 3.2 .1 2.9 .8a3.6 3.6 0 0 1 2.7 4.3 7.6 7.6 0 0 1-7.1 3.4l-2.5-.2-2.4-.7a3.6 3.6 0 0 1-2.6-4.5zM458.9 74.8a8 8 0 0 1 8.3-1.9 5.2 5.2 0 0 1 3 1.9M471.8 60.7l.9-1.8 1.3-1.5 1.8-1.4 2.2-1.2 2.5-1 2.5-.6 2.9-.5 3-.1 2.7 .1 2.9 .4 2.8 .7 2.7 1.1 2.2 1.3 1.8 1.4 1.2 1.4 .8 1.7M475.6 65.2l-.7-1.9 .2-1.9 .9-1.8 1.5-1.6 2.2-1.4 2.7-1.1 3-.6 3.3-.3 3.4 .2 3.1 .7 2.7 1 2.2 1.4 1.7 1.7 .9 1.8 .2 1.9-.7 1.9M518.9 68.4v-8.1a14.5 14.5 0 0 0-6.5-11.4 41 41 0 0 0-26.8-6.7 37.7 37.7 0 0 0-20.6 7l-2.2 2.1a10.5 10.5 0 0 1-8.8 4.3h-3.1a67.2 67.2 0 0 0-40.3 3.7 27.8 27.8 0 0 0-14.3 12.8 15.8 15.8 0 0 0-1.4 6.5v8.2M536.1 66.9a18 18 0 0 1 17.9-2.3 8.5 8.5 0 0 1 5.9 7.1v27.3l-.3 1.1-.6 1.3-2 2-2.2 1.2-2.1 .7-2.6 .6-2.4 .2-3-.1-2.4-.4-2.5-.7-2.1-1v-16.3a22.9 22.9 0 0 0-2.7-9.3 13 13 0 0 1-1-7.9l.9-2.1zM540.4 67.9l2.2-1.4 3-.7 3.2 .1 2.9 .8a3.5 3.5 0 0 1 2.4 4.6l-.8 1-1.5 1-1.7 .7-1.6 .3-3.7-.1-1.8-.5-1.5-.6a3.1 3.1 0 0 1-1.1-5.2z"/>
<path d="M542.2 73.4a2.54 2.54 0 0 1-1.3-2.5 2.54 2.54 0 0 1 1.8-2.1 8.6 8.6 0 0 1 9.7 1.1 2.36 2.36 0 0 1-.8 3.5M42.1 96.4v-20a4 4 0 0 1 4.1-4h38.7v5h131v-5h9a4 4 0 0 1 4 4v20M368.4 86.2l.1-17.6a8.3 8.3 0 0 1 5.8-6.4 17.9 17.9 0 0 1 17.9 2.3 7.9 7.9 0 0 1 2.2 7.4l-.3 1.3-.6 1.3-1.2 1.3-1.3 1-1.7 .9-2.1 .7-4.3 .7a17.9 17.9 0 0 0-8.9 1.7 13.8 13.8 0 0 0-7.3 11.9v16.7l.3 1.8 1.6 3.1 3.7 5.9 4.8 5.6 5.7 5.2 6.8 4.9 8.6 4.9 9.6 4.3 10.8 3.7 11 2.8 10.3 1.8 5.4 .3 3.2-.3 3.3-.7 2.6-.9 2.7-1.3M400.6 84.1l1.2-1 1.6-.7 1.9-.4 1.9-.2 2.1 .2 1.8 .5 1.5 .7 1.2 .9M401.6 85a8.1 8.1 0 0 1 8.7-1.8 4.8 4.8 0 0 1 2.5 1.8M421.2 86.1l-1.7-1.2-1.5-1.5-1.2-1.6-.7-1.7-.2-1.6 .1-1.8 .6-1.5 1-1.7 1.3-1.4 1.6-1.3 2-1.2 2.4-1.1 5.2-1.3 5.4-.5 6 .4 5.2 1.4 2.2 .9 2.1 1.3 1.8 1.4 1.3 1.4 1 1.6 .6 1.7 .2 1.7-.3 1.5-.7 1.7-1.1 1.6-1.5 1.5-1.7 1.3M422.6 95.9l1.2-.9 1.4-.7 1.9-.5 1.9-.2 2 .2 1.9 .4 1.6 .7 1.3 1M422.6 91.8l2.2-1.4 2.9-.8 3.5 .1 2.8 .9a3.4 3.4 0 0 1 2.4 4.5l-.9 1.1-1.1 .8-3 1-3.7 .1-3.2-.8a3.6 3.6 0 0 1-2.6-4.5zM423.6 96.7a8.1 8.1 0 0 1 8.7-1.7 4.8 4.8 0 0 1 2.5 1.7M426.3 88.1l4.4-1 4.9-.4 5 .3 4.9 1.1M451.2 90.8l1.2-.9 1.5-.7 1.8-.5 2-.2 2 .2 1.8 .4 1.6 .7 1.4 1M451.4 86.6l1.9-1.3 3-.8h3.2l2.9 .8a3.7 3.7 0 0 1 2.8 4.4 7.6 7.6 0 0 1-7.1 3.4l-2.7-.2-2.4-.8a3.4 3.4 0 0 1-2.3-4.6z"/>
<path d="M452.2 91.6a8.1 8.1 0 0 1 8.8-1.7 4.8 4.8 0 0 1 2.5 1.7M2.5 105h7.5M455.5 113.5a17.9 17.9 0 0 1 17.9-2.3 8.4 8.4 0 0 1 5.9 7v27.3l-.3 1.2-.6 1.2-1.9 1.9-1.7 1-2.5 1-2.5 .6-2.7 .3-2.8-.1-2.6-.4-2.7-.8-1.9-.9v-16.4a22.9 22.9 0 0 0-2.7-9.2 13 13 0 0 1-1-8l.9-2zM459.7 114.6l1.1-1 1.4-.6 3.2-.7 3.2 .2 3 1a3.2 3.2 0 0 1 2.2 3.1 3.2 3.2 0 0 1-2.2 3.1l-2.5 .9-3 .3-2.9-.4-2.3-.9a3.1 3.1 0 0 1-1.2-5zM461.6 120a2.54 2.54 0 0 1-1.3-2.6 2.54 2.54 0 0 1 1.8-2.1 8.6 8.6 0 0 1 9.7 1.1 2.36 2.36 0 0 1-.8 3.6M537.7 103.9l-58.4 33.8M584 105h7.5M2.5 157.5h7.5M584 157.5h7.5M0 210h10M64.9 215.9l-3.1 .2-3 .7-2.7 1.2-2.7 1.8-2.1 1.8-1.7 2.2-3.9 7-2.4 5-2.4 6.1-1.8 5.4-1.4 5.3-1.2 5.7-.9 5.6-.5 6-.2 5.5 .2 5.8 .4 5.7 .8 5.7 1.1 5.6 1.5 5.6 1.7 5.5 2.3 5.8 2.4 5.2 4.4 7.9 1.6 2 2 1.8 2.7 1.8 2.7 1.2 3.2 .7 3 .2M90.9 215.9h88"/>
<path d="M204.9 215.9l3 .2 3.2 .8 3 1.3 2.4 1.6 2.1 1.9 1.5 2 4.3 7.6 2.6 5.7 1.9 4.9 1.8 5.2 1.5 5.8 1.2 5.4 .8 5.7 .5 5.7 .2 6-.2 6-.4 5.7-.9 6-1.1 5.4-1.6 6-1.8 5.2-2 5.1-2.5 5.5-4.3 7.7-1.8 2.1-1.8 1.7-2.7 1.7-2.8 1.2-3.2 .8-2.9 .1M280.8 216.1h20.5l2.2 .4 2.1 .8 1.5 1 1.4 1.4 1.1 1.6 .7 1.6 .5 2.7v6.5a3 3 0 0 0 3 3h10a2.01 2.01 0 0 1 2 2v17.5M280.9 206.1l-.1 23h24M315.9 206.1l-.1 21a1.99 1.99 0 0 1-2 2h-3M423.1 217.3h10.8M433.9 217.3l2.6 .2 2.5 .4 2.3 .8 2.3 1.1 2.1 1.4 1.9 1.6 1.9 2 1.4 2 1.8 3.9 .9 3.9 .2 2.4v12.3a6 6 0 0 0 6 6l20 .1a4 4 0 0 1 4 4v1.6M433.9 217.3l3.9 .4 3.5 1.1 3.6 1.8 3.1 2.5 2.5 3.1 1.8 3.3 1.1 3.8 .4 4M463.9 219.1l-.1 20.2a4 4 0 0 1-4 4h-6M584 210h10M93.4 240l4.2-3.6 2.6-1.6 2.6-1.3 2.8-1.1 2.9-.8 3-.5 2.7-.2 3.3 .1 3.7 .6 3.1 .8 3.1 1.2 3 1.7 2.7 1.8 6.5 5.9 2 1 2.4 .6 2.3-.1 2.4-.6 1.5-.8 4.7-2.9 4-2 5.2-1.8 5.1-1.1 6-.4 5.5 .4 5.1 1.1 5.5 1.9 3.8 1.9 3.6 2.3 3.1 2.5 2.9 2.7 2.6 3.1 2.3 3.2 2 3.5 1.6 3.7 1.2 3.5 .9 4.2 .5 3.9 .1 4-.3 4-.6 3.7-1 3.9-1.6 4.2-1.9 3.8-2.2 3.3-2.5 3.2-2.8 2.9-2.8 2.4-3.5 2.5-3.5 1.9-3.4 1.5-3.8 1.3-3.9 .9-3.9 .5-4 .1-4-.2-3.7-.6-4.1-1.1-3.8-1.4-3.1-1.6-3.2-1.9-3.1-2.2-2.8-2.5-2.7-2.9-2.2-2.8-4.6-7.7-1.6-1.5-1.9-1.2-2.2-.7-2.4-.3-2 .3-5.3 1.6-3.9 .6-4.8 .1-4.2-.6-4.7-1.5-4.3-2.1-3.9-2.7-3.5-3.5-1.9-2.4-1.4-2.3-2.3-5-.9-2.9-.5-2.7-.3-5.2 .3-3 .5-2.7 1.6-5 1.1-2.5 1.6-2.6zM280.8 227.9l-.1 95.2M280.8 222.1h20a4 4 0 0 1 4 4v9h-5v21"/>
<path d="M325.8 238.8h-5v14.8h5M408.4 229.3h25.4a8 8 0 0 1 8 8v18h-10l-.1 41.2M150.6 258.4l-.6 .8M151.8 256.8l-.6 .8M153.1 255.3l-.6 .7M154.6 253.9l-.8 .7M156.1 252.6l-.8 .6M157.7 251.4l-.8 .6M159.3 250.3l-.8 .5M161.1 249.3l-.9 .5M162.9 248.4l-.9 .5M164.7 247.7l-.9 .4"/>
<path d="M166.6 247.1l-.9 .3M168.6 246.6l-1 .2M170.6 246.2l-1 .2M172.5 246l-1 .1M174.5 245.9l-1 .1M175.5 245.9l1 .1M177.5 246l1 .2M179.5 246.3l1 .2M181.5 246.7l1 .2M183.4 247.2l1 .3M185.3 247.8l1 .4M187.2 248.5l.9 .5"/>
<path d="M189 249.4l.8 .5M190.7 250.4l.8 .6M192.4 251.5l.8 .6M194 252.7l.7 .7M195.5 254.1l.7 .7M196.9 255.5l.6 .7M198.2 257l.6 .8M199.4 258.6l.6 .8M299.8 256.1l-.1 40M299.8 256.1h24.5M320.8 240.3h-10v11.7h10M324.3 256.1l-.1 40"/>
<path d="M325.8 254.6l-.1 60.5a1.99 1.99 0 0 1-2 2h-10a3 3 0 0 0-2.9 2.1M325.8 254.6l-1.5 1.5M401.2 243.2l40.6 .1M2.5 262.5h7.5M144.9 275.2v1M144.9 277.2l.1 1M145 273.2v1M145.1 279.2l.1 1M145.3 271.2l-.1 1M145.7 269.2l-.2 1M146.2 267.3l-.3 1M146.8 265.4l-.3 1"/>
<path d="M147.6 263.6l-.4 .9M148.5 261.8l-.5 .9M149.5 260l-.5 .9M200.5 260.3l.5 .8M201.5 262l.4 .9M202.3 263.8l.4 .9M203.1 265.6l.3 1M203.7 267.5l.3 1M204.2 269.5l.2 1M204.6 271.4l.1 1M204.6 279.9l-.1 1M204.8 273.4l.1 1"/>
<path d="M204.9 277.9l-.1 1M204.9 275.4v1.5M473.8 265.6h-20v23.5l13.5 .1M483.6 262.6h-9.8v20.5M584 262.5h7.5M145.4 281.2l.2 .9M145.8 283.1l.2 1M146.3 285l.4 1M147 286.9l.4 .9M147.8 288.8l.4 .9M148.7 290.5l.5 .9M149.7 292.2l.6 .9"/>
<path d="M150.9 293.9l.6 .8M152.1 295.5l.7 .7M153.5 296.9l.7 .7M154.9 298.3l.8 .7M156.5 299.6l.8 .6M194.3 298.8l-.7 .6M195.8 297.4l-.7 .7M197.2 296l-.7 .7M198.5 294.5l-.6 .8M199.7 292.9l-.6 .8M200.8 291.2l-.6 .8M201.7 289.4l-.5 .9"/>
<path d="M202.6 287.6l-.5 .9M203.3 285.7l-.4 1M203.9 283.8l-.3 1M204.3 281.9l-.2 1M299.7 296.1v21h5v6h-24M299.7 296.1h24.5M324.2 296.1l1.5 1.5M325.7 298.7h-5v1.5M436.1 297.3h11.3M2.5 315h7.5M158.1 300.8l.8 .5M159.8 301.8l.8 .5"/>
<path d="M161.5 302.8l.9 .4M163.4 303.6l.9 .4M165.2 304.3l1 .3M167.1 304.9l1 .2M169.1 305.4l1 .1M171.1 305.7l.9 .1M173 305.9h1M176 305.9h-1M178 305.8l-1 .1M180 305.5l-1 .1M182 305.1l-1 .2M183.9 304.6l-1 .2"/>
<path d="M185.8 303.9l-.9 .3M187.6 303.1l-.9 .4M189.4 302.2l-.9 .5M191.1 301.2l-.8 .5M192.8 300l-.8 .6M310.7 319.2v3.9h3a2.01 2.01 0 0 1 2 2v18.5M320.7 300.2h-10v11.8h10M320.7 300.2v13.3h5M584 315h7.5M90.9 335.9h88M280.7 330.1h33.5M280.7 323.1v26h33a2 2 0 0 0 2-2v-3.5"/>
<path d="M314.2 330.1v12M315.7 328.6l-1.5 1.5M280.7 342.1h33.5M314.2 342.1l1.5 1.5M439 350v56M559 356.7h25M559 350v60M564 350v60M584 350h-190v60M2.5 367.5h7.5M394 365h45M559 376.7h25"/>
<path d="M559 370h25M559 363.3h25M584 367.5h7.5M394 393h165M394 380h165M414 380v26M416 386.5h21M417.5 384.5l8-2v8l-8-2zM431.5 381v11M539 393v13M559 396.7h25M559 390h25"/>
<path d="M559 383.3h25M74.4 410v7.5M148.6 410v7.5M197 412.5h200M197 410v5M207 410v2.5M217 410v2.5M227 410v2.5M237 410v2.5M247 410v5M257 410v2.5M267 410v2.5"/>
<path d="M277 410v2.5M287 410v2.5M297 410v10M307 410v2.5M317 410v2.5M327 410v2.5M337 410v2.5M347 410v5M357 410v2.5M367 410v2.5M377 410v2.5M387 410v2.5"/>
<path d="M394 406h165M397 410v5M445.4 410v7.5M519.6 410v7.5M559 403.3h25"/>
<circle cx="77.9" cy="215.9" r="6"/>
<circle cx="77.9" cy="215.9" r="13"/>
<circle cx="77.9" cy="215.9" r="7.5"/>
<circle cx="191.9" cy="215.9" r="6"/>
<circle cx="191.9" cy="215.9" r="13"/>
<circle cx="191.9" cy="215.9" r="7.5"/>
<circle cx="173.8" cy="246" r="7.5"/>
<circle cx="173.8" cy="246" r="6"/>
<circle cx="200.3" cy="260" r="6"/>
<circle cx="200.3" cy="260" r="7.5"/>
<circle cx="114.9" cy="260.9" r="14"/>
<circle cx="114.9" cy="260.9" r="17.5"/>
<circle cx="148.4" cy="261.9" r="7.5"/>
<circle cx="148.4" cy="261.9" r="6"/>
<circle cx="174.9" cy="275.9" r="20"/>
<circle cx="174.9" cy="275.9" r="21.5"/>
<circle cx="149.5" cy="291.9" r="6"/>
<circle cx="149.5" cy="291.9" r="7.5"/>
<circle cx="201.4" cy="290" r="7.5"/>
<circle cx="201.4" cy="290" r="6"/>
<circle cx="176" cy="305.9" r="6"/>
<circle cx="176" cy="305.9" r="7.5"/>
<circle cx="77.9" cy="335.9" r="6"/>
<circle cx="77.9" cy="335.9" r="13"/>
<circle cx="77.9" cy="335.9" r="7.5"/>
<circle cx="191.9" cy="335.9" r="6"/>
<circle cx="191.9" cy="335.9" r="7.5"/>
<circle cx="191.9" cy="335.9" r="13"/>
<circle cx="431.5" cy="386.5" r="2"/>
<circle cx="431.5" cy="386.5" r="4"/>
</g>
<path d="M175 203.4v5M22.4 260.9h5M129.9 260.9h5v5M134.9 270.9v5h5M252.4 275.9h5M174.9 314v5h5M187 319h5v5M191.9 363.4v5" fill="none" stroke="#000" stroke-width="1" stroke-linecap="butt"/>
<g fill="#000">
<path d="M172 205.1l3 .8-3 .8z" fill-rule="evenodd"/>
<path d="M324 222.2l.6 .9-1.9 .6z" fill-rule="evenodd"/>
<path d="M24.9 260.9l.8 3h-1.6z" fill-rule="evenodd"/>
<path d="M254.9 275.9l.8 3h-1.6z" fill-rule="evenodd"/>
<path d="M188.9 365.1l3 .8-3 .8z" fill-rule="evenodd"/>
</g>
<path d="M0 0h594v420h-594" fill="none" stroke="#fff" stroke-width=".27"/>
<g font-size="7.2">
<text x="114.9" y="123.4">Section view A-A</text>
<text x="414.2" y="169.8">Isometric view</text>
<text x="413.7" y="304.4">Detail C</text>
<text x="280.8" y="363.1">Section view B-B</text>
<text x="104.9" y="372.9">Front view</text>
<text x="399.7" y="389.3">A2</text>
<text x="462.1" y="389.1">DASSAULT SYSTEMES</text>
<text x="397.8" y="404.3">1:1</text>
<text x="417.8" y="404.3">0.00</text>
<text x="542.5" y="404.3">1/1</text>
</g>
<text font-size="5.8" x="469.9" y="404.6">Bush Holder</text>
<g font-size="5.1">
<text x="169.4" y="30.7" transform="rotate(-45 169.4 30.7)">45</text>
<text x="228.3" y="33.2" transform="rotate(-50 228.3 33.2)">R 2</text>
<text x="158.6" y="41.4" transform="rotate(-45 158.6 41.4)">1.5</text>
<text x="236.3" y="41.6" transform="rotate(-47 236.3 41.6)">R 3</text>
<text x="255.4" y="48.4" transform="rotate(-40 255.4 48.4)">R 10</text>
<text x="200.8" y="233.6" transform="rotate(-56 200.8 233.6)">82</text>
<text x="77.8" y="236.1" transform="rotate(31 77.8 236.1)">35</text>
<text x="208.7" y="240.5" transform="rotate(-44 208.7 240.5)">60</text>
<text x="348.7" y="263.8" transform="rotate(45 348.7 263.8)">1.5</text>
<text x="359.5" y="274.6" transform="rotate(45 359.5 274.6)">45</text>
<text x="337.9" y="319.8" transform="rotate(26 337.9 319.8)">R 2</text>
<text x="89" y="367.3" transform="rotate(-61 89 367.3)">R 10</text>
</g>
<g font-size="5">
<text x="39.1" y="6.5" transform="rotate(-90 39.1 6.5)">H</text>
<text x="113.3" y="6.5" transform="rotate(-90 113.3 6.5)">G</text>
<text x="187.5" y="6.5" transform="rotate(-90 187.5 6.5)">F</text>
<text x="261.7" y="6.5" transform="rotate(-90 261.7 6.5)">E</text>
<text x="335.9" y="6.5" transform="rotate(-90 335.9 6.5)">D</text>
<text x="410.1" y="6.5" transform="rotate(-90 410.1 6.5)">C</text>
<text x="484.3" y="6.5" transform="rotate(-90 484.3 6.5)">B</text>
<text x="558.5" y="6.5" transform="rotate(-90 558.5 6.5)">A</text>
<text x="6.8" y="27.8" transform="rotate(-90 6.8 27.8)">8</text>
<text x="587.5" y="28.1">8</text>
<text x="105.3" y="42" transform="rotate(-90 105.3 42)">5</text>
<text x="38.9" y="62.3" transform="rotate(-90 38.9 62.3)">15</text>
<text x="29.3" y="67.8" transform="rotate(-90 29.3 67.8)">26</text>
<text x="113.3" y="67.5">28</text>
<text x="173.3" y="68.9">40</text>
<text x="242.2" y="77.3" transform="rotate(-90 242.2 77.3)">45</text>
<text x="6.8" y="80.3" transform="rotate(-90 6.8 80.3)">7</text>
<text x="587.5" y="80.6">7</text>
<text x="130.2" y="101.4">199</text>
<text x="37.6" y="115.8">6</text>
<text x="6.8" y="132.8" transform="rotate(-90 6.8 132.8)">6</text>
<text x="587.5" y="133.1">6</text>
<text x="6.8" y="185.3" transform="rotate(-90 6.8 185.3)">5</text>
<text x="295" y="181.7">35</text>
<text x="587.5" y="185.6">5</text>
<text x="180" y="195.2">17</text>
<text x="210" y="194.4">43</text>
<text x="292.5" y="192.3">30</text>
<text x="141.5" y="198.8">60</text>
<text x="161.7" y="203.3">B</text>
<text x="358.9" y="201.3">C</text>
<text x="6.8" y="237.8" transform="rotate(-90 6.8 237.8)">4</text>
<text x="587.5" y="238.1">4</text>
<text x="342.8" y="241" transform="rotate(-90 342.8 241)">15</text>
<text x="65.2" y="248.5" transform="rotate(12 65.2 248.5)">66</text>
<text x="328" y="259.8">15</text>
<text x="312.4" y="266.9">10</text>
<text x="27.5" y="274.3">A</text>
<text x="62.1" y="271.8" transform="rotate(-90 62.1 271.8)">15</text>
<text x="245.9" y="281.2" transform="rotate(-90 245.9 281.2)">120</text>
<text x="6.8" y="290.3" transform="rotate(-90 6.8 290.3)">3</text>
<text x="257.5" y="289.3">A</text>
<text x="587.5" y="290.6">3</text>
<text x="327.8" y="313.1">4×</text>
<text x="339.1" y="313.1">12</text>
<text x="25.2" y="323.4" transform="rotate(-24 25.2 323.4)">R 100</text>
<text x="234.9" y="320.8">6×M12</text>
<text x="6.8" y="342.8" transform="rotate(-90 6.8 342.8)">2</text>
<text x="43.7" y="344.6" transform="rotate(-55 43.7 344.6)">R 18</text>
<text x="587.5" y="343.1">2</text>
<text x="129.7" y="350.2">114</text>
<text x="178.6" y="363.3">B</text>
<text x="6.8" y="395.3" transform="rotate(-90 6.8 395.3)">1</text>
<text x="587.5" y="395.6">1</text>
<text x="35.8" y="416.8">H</text>
<text x="110" y="416.8">G</text>
<text x="481" y="416.8">B</text>
<text x="555.2" y="416.8">A</text>
</g>
<g font-size="4.3">
<text x="403.5" y="356.5">Aman Bohra</text>
<text x="404.8" y="364">8/10/2026</text>
<text x="412.6" y="371.5">XXX</text>
<text x="412.6" y="379">XXX</text>
</g>
<g font-size="3.6">
<text x="560.4" y="354.6">I</text>
<text x="560.4" y="361.3">H</text>
<text x="560.4" y="368">G</text>
<text x="560.4" y="374.6">F</text>
<text x="560.4" y="381.3">E</text>
<text x="560.4" y="388">D</text>
<text x="560.4" y="394.6">C</text>
<text x="560.4" y="401.3">B</text>
<text x="560.4" y="408">A</text>
</g>
<g font-size="2.9">
<text x="573.1" y="354.4">_</text>
<text x="573.1" y="361.1">_</text>
<text x="573.1" y="367.7">_</text>
<text x="573.1" y="374.4">_</text>
<text x="573.1" y="381">_</text>
<text x="573.1" y="387.7">_</text>
<text x="573.1" y="394.4">_</text>
<text x="573.1" y="401.1">_</text>
<text x="573.1" y="407.7">_</text>
</g>
<g font-size="2.2">
<text x="395" y="352.1">DESIGNED BY:</text>
<text x="395" y="359.6">DATE:</text>
<text x="395" y="367.1">CHECKED BY:</text>
<text x="395" y="374.6">DATE:</text>
<text x="395" y="382.1">SIZE</text>
<text x="395" y="395.1">SCALE</text>
<text x="415" y="395.1">WEIGHT (kg)</text>
<text x="440" y="395.1">DRAWING NUMBER</text>
<text x="540" y="395.1">SHEET</text>
<text x="395" y="408.8">This drawing is our property; it can't be reproduced or communicated without our written agreement.</text>
</g>
</svg>
